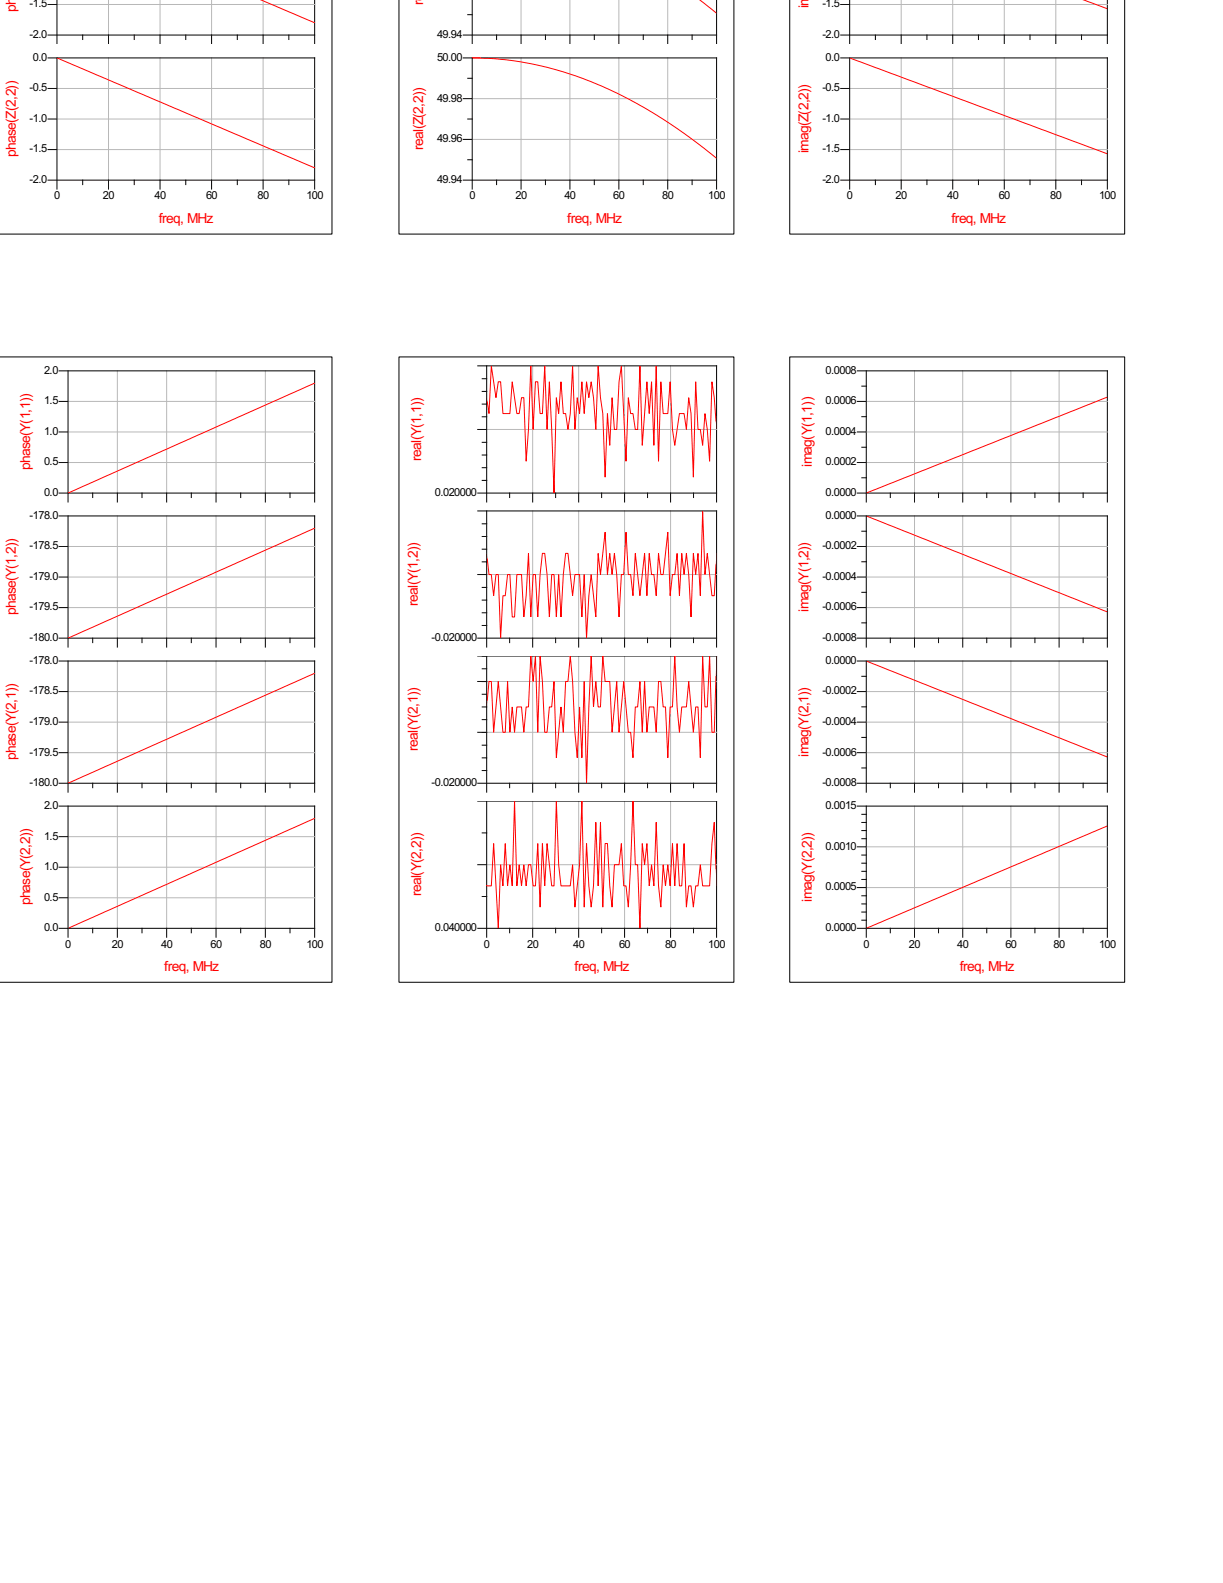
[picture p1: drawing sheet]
<svg xmlns="http://www.w3.org/2000/svg" width="216mm" height="279mm" viewBox="0 0 216 279" stroke-linecap="round" stroke-linejoin="round" font-family="sans-serif">
<g fill="none" stroke="#000" stroke-width=".18">
<path d="M10.1 0v7.8M55.5 0v7.8M58.6 0v41.3h-58.6M8.5 6.2h47M8.5 .8h1.6M14.6 6.2v.8M19.2 6.2v1.6M23.7 6.2v.8M28.3 6.2v1.6M32.8 6.2v.8M37.4 6.2v1.6M41.9 6.2v.8"/>
<path d="M46.4 6.2v1.6M51 6.2v.8"/>
</g>
<path d="M19.2 0v6.2M28.3 0v6.2M37.4 0v6.2M46.4 0v6.2M10.1 .8h45.4" fill="none" stroke="#b8b8b8" stroke-width=".18"/>
<path d="M46 -.1l9.4 4.1" fill="none" stroke="#f00" stroke-width=".18"/>
<path d="M55.4 3.9l.1 .2z" fill="#f00"/>
<path d="M10.1 15.6h45.4M19.2 10.2v21.6M28.3 10.2v21.6M37.4 10.2v21.6M46.4 10.2v21.6M10.1 26.4h45.4M10.1 21h45.4" fill="none" stroke="#b8b8b8" stroke-width=".18"/>
<g fill="none" stroke="#000" stroke-width=".18">
<path d="M8.5 10.2h47v23.2M8.5 15.6h1.6M10.1 10.2v23.2M8.5 31.8h47M8.5 26.4h1.6M8.5 21h1.6M14.6 31.8v.8M19.2 31.8v1.6M23.7 31.8v.8M28.3 31.8v1.6M32.8 31.8v.8M37.4 31.8v1.6"/>
<path d="M41.9 31.8v.8M46.4 31.8v1.6M51 31.8v.8"/>
</g>
<path d="M10.1 10.2l.1 .1z" fill="#f00"/>
<path d="M10.2 10.3l45.2 19.3" fill="none" stroke="#f00" stroke-width=".18"/>
<path d="M55.4 29.6l.1 .1z" fill="#f00"/>
<g fill="none" stroke="#000" stroke-width=".18">
<path d="M70.4 0v41.3h59.2v-41.3M83.4 0v7.8M126.5 0v7.8M81.8 6.2h44.7M82.6 2.6h.8M87.7 6.2v.8M92 6.2v1.6M96.3 6.2v.8M100.6 6.2v1.6M104.9 6.2v.8M109.3 6.2v1.6M113.6 6.2v.8"/>
<path d="M117.9 6.2v1.6M122.2 6.2v.8"/>
</g>
<path d="M92 0v6.2M100.6 0v6.2M109.3 0v6.2M117.9 0v6.2" fill="none" stroke="#b8b8b8" stroke-width=".18"/>
<path d="M123.5 -.1l2.9 2.3" fill="none" stroke="#f00" stroke-width=".18"/>
<path d="M126.4 2.3l.1 .1z" fill="#f00"/>
<path d="M83.4 17.4h43.1M92 10.2v21.6M100.6 10.2v21.6M109.3 10.2v21.6M117.9 10.2v21.6M83.4 24.6h43.1" fill="none" stroke="#b8b8b8" stroke-width=".18"/>
<g fill="none" stroke="#000" stroke-width=".18">
<path d="M81.8 10.2h44.7v23.2M81.8 17.4h1.6M82.6 13.8h.8M83.4 10.2v23.2M81.8 31.8h44.7M81.8 24.6h1.6M82.6 28.2h.8M82.6 21h.8M87.7 31.8v.8M92 31.8v1.6M96.3 31.8v.8M100.6 31.8v1.6"/>
<path d="M104.9 31.8v.8M109.3 31.8v1.6M113.6 31.8v.8M117.9 31.8v1.6M122.2 31.8v.8"/>
</g>
<path d="M83.4 10.2l.1 .1z" fill="#f00"/>
<path d="M83.5 10.2l5.5 .3 4.8 .8 5.7 1.4 4.8 1.7 6.5 3 5.2 3 4.8 3.2 5.6 4.3" fill="none" stroke="#f00" stroke-width=".18"/>
<path d="M126.4 27.8l.1 .2z" fill="#f00"/>
<g fill="none" stroke="#000" stroke-width=".18">
<path d="M139.4 0v41.3h59.1v-41.3M150 0v7.8M195.5 0v7.8M148.4 6.2h47.1M148.4 .8h1.6M154.5 6.2v.8M159.1 6.2v1.6M163.6 6.2v.8M168.2 6.2v1.6M172.7 6.2v.8M177.3 6.2v1.6M181.8 6.2v.8"/>
<path d="M186.4 6.2v1.6M190.9 6.2v.8"/>
</g>
<path d="M159.1 0v6.2M168.2 0v6.2M177.3 0v6.2M186.4 0v6.2M150 .8h45.5" fill="none" stroke="#b8b8b8" stroke-width=".18"/>
<path d="M191.2 -.1l4.2 1.6" fill="none" stroke="#f00" stroke-width=".18"/>
<path d="M195.4 1.5l.1 .1z" fill="#f00"/>
<path d="M150 15.6h45.5M159.1 10.2v21.6M168.2 10.2v21.6M177.3 10.2v21.6M186.4 10.2v21.6M150 26.4h45.5M150 21h45.5" fill="none" stroke="#b8b8b8" stroke-width=".18"/>
<g fill="none" stroke="#000" stroke-width=".18">
<path d="M148.4 10.2h47.1v23.2M148.4 15.6h1.6M150 10.2v23.2M148.4 31.8h47.1M148.4 26.4h1.6M148.4 21h1.6M154.5 31.8v.8M159.1 31.8v1.6M163.6 31.8v.8M168.2 31.8v1.6M172.7 31.8v.8M177.3 31.8v1.6"/>
<path d="M181.8 31.8v.8M186.4 31.8v1.6M190.9 31.8v.8"/>
</g>
<path d="M150 10.2l.1 .1z" fill="#f00"/>
<path d="M150.1 10.3l45.3 16.8" fill="none" stroke="#f00" stroke-width=".18"/>
<path d="M195.4 27.1l.1 .1z" fill="#f00"/>
<g fill="none" stroke="#000" stroke-width=".18">
<path d="M0 63h58.6v110.4h-58.6M10.4 65.5h45.1v23.1M10.4 76.2h1.6M10.4 70.9h1.6M12 65.5v23.1M10.4 87h45.1M10.4 81.6h1.6M16.4 87v.8M20.7 87v1.6M25.1 87v.8M29.4 87v1.6M33.8 87v.8"/>
<path d="M38.1 87v1.6M42.5 87v.8M46.8 87v1.6M51.2 87v.8"/>
</g>
<path d="M12 76.2h43.5M12 70.9h43.5M20.7 65.5v21.5M29.4 65.5v21.5M38.1 65.5v21.5M46.8 65.5v21.5M12 81.6h43.5" fill="none" stroke="#b8b8b8" stroke-width=".18"/>
<path d="M12 87h.1z" fill="#f00"/>
<path d="M55.4 67.7l-43.3 19.3" fill="none" stroke="#f00" stroke-width=".18"/>
<path d="M55.4 67.6h.1z" fill="#f00"/>
<path d="M12 96.5h43.5M20.7 91.1v21.5M29.4 91.1v21.5M38.1 91.1v21.5M46.8 91.1v21.5M12 107.2h43.5M12 101.8h43.5" fill="none" stroke="#b8b8b8" stroke-width=".18"/>
<g fill="none" stroke="#000" stroke-width=".18">
<path d="M10.4 91.1h45.1v23.1M10.4 96.5h1.6M12 91.1v23.1M10.4 112.6h45.1M10.4 107.2h1.6M10.4 101.8h1.6M16.4 112.6v.8M20.7 112.6v1.6M25.1 112.6v.8M29.4 112.6v1.6M33.8 112.6v.8M38.1 112.6v1.6"/>
<path d="M42.5 112.6v.8M46.8 112.6v1.6M51.2 112.6v.8"/>
</g>
<path d="M12 112.6h.1z" fill="#f00"/>
<path d="M55.4 93.3l-43.3 19.3" fill="none" stroke="#f00" stroke-width=".18"/>
<path d="M55.4 93.2h.1z" fill="#f00"/>
<path d="M20.7 116.7v21.5M29.4 116.7v21.5M38.1 116.7v21.5M46.8 116.7v21.5M12 132.8h43.5M12 127.5h43.5M12 122.1h43.5" fill="none" stroke="#b8b8b8" stroke-width=".18"/>
<g fill="none" stroke="#000" stroke-width=".18">
<path d="M10.4 116.7h45.1v23.1M12 116.7v23.1M10.4 138.2h45.1M10.4 132.8h1.6M10.4 127.5h1.6M10.4 122.1h1.6M16.4 138.2v.8M20.7 138.2v1.6M25.1 138.2v.8M29.4 138.2v1.6M33.8 138.2v.8M38.1 138.2v1.6"/>
<path d="M42.5 138.2v.8M46.8 138.2v1.6M51.2 138.2v.8"/>
</g>
<path d="M12 138.2h.1z" fill="#f00"/>
<path d="M55.4 118.9l-43.3 19.3" fill="none" stroke="#f00" stroke-width=".18"/>
<path d="M55.4 118.8h.1z" fill="#f00"/>
<path d="M12 158.5h43.5M12 153.1h43.5M12 147.7h43.5M20.7 142.3v21.5M29.4 142.3v21.5M38.1 142.3v21.5M46.8 142.3v21.5" fill="none" stroke="#b8b8b8" stroke-width=".18"/>
<g fill="none" stroke="#000" stroke-width=".18">
<path d="M10.4 142.3h45.1v23.1M10.4 158.5h1.6M10.4 153.1h1.6M10.4 147.7h1.6M12 142.3v23.1M10.4 163.8h45.1M16.4 163.8v.8M20.7 163.8v1.6M25.1 163.8v.8M29.4 163.8v1.6M33.8 163.8v.8M38.1 163.8v1.6"/>
<path d="M42.5 163.8v.8M46.8 163.8v1.6M51.2 163.8v.8"/>
</g>
<path d="M12 163.8h.1z" fill="#f00"/>
<path d="M55.4 144.5l-43.3 19.3" fill="none" stroke="#f00" stroke-width=".18"/>
<path d="M55.4 144.5l.1-.1z" fill="#f00"/>
<g fill="none" stroke="#000" stroke-width=".18">
<path d="M70.4 63h59.2v110.4h-59.2zM84.3 64.6h42.2v24M84.3 75.8h1.6M85.1 78.1h.8M85.1 73.6h.8M85.1 71.3h.8M85.1 69.1h.8M85.1 66.8h.8M85.9 64.6v24M84.3 87h42.2M85.1 84.8h.8M85.1 82.5h.8"/>
<path d="M85.1 80.3h.8M90 87v.8M94 87v1.6M98.1 87v.8M102.2 87v1.6M106.2 87v.8M110.3 87v1.6M114.3 87v.8M118.4 87v1.6M122.4 87v.8"/>
</g>
<path d="M85.9 75.8h40.6M94 64.6v22.4M102.2 64.6v22.4M110.3 64.6v22.4M118.4 64.6v22.4" fill="none" stroke="#b8b8b8" stroke-width=".18"/>
<path d="M85.9 70.1l.1 .8z" fill="#f00"/>
<path d="M86 70.9l.3 2.1 .4-8.4 .9 5.6 .4-2.8h.4l.4 5.6h1.2l.4-5.6 .8 5.6h.5l.4-2.8h.4l.4 11.2 .4-5.6 .4-11.2 .4 11.2 .4-8.4h.4l.4 5.6h.5l.4-8.4 .4 11.2 .4-8.4 .8 19.6 .4-16.8 .4 2.8 .4-5.6 .4 5.6h.5l.4 2.8 .4-2.8 .4-8.4 .4 11.2 .4-5.6 .4 2.8 .4-5.6 .4 5.6 .4-5.6 .5 2.8 .4-2.8 .4 2.8 .4 5.6 .4-11.2 .4 5.6 .4 2.8 .4 11.2 .4-11.2 .4 5.6 .5-8.4 .4 5.6h.4l.4-8.4 .4-2.8 .8 16.8 .4-11.2 .4 2.8h.4l.5 2.8h.4l.4-11.2 .4 14 .8-11.2 .4 5.6 .4-5.6 .4 11.2 .4-14 .5 16.8 .4-14 .4 5.6h.8l.4-5.6 .4 8.4 .4 2.8 .8-5.6h.9l.4 2.8 .4-5.6 .4 2.8 .4 11.2 .4-16.8 .4 8.4h.4l.4 2.8 .5-5.6 .4 2.8 .4 5.6 .4-14 .4 2.8 .3 4.1" fill="none" stroke="#f00" stroke-width=".18"/>
<path d="M126.4 74.3l.1 1.5z" fill="#f00"/>
<path d="M94 90.2v22.4M102.2 90.2v22.4M110.3 90.2v22.4M118.4 90.2v22.4M85.9 101.4h40.6" fill="none" stroke="#b8b8b8" stroke-width=".18"/>
<g fill="none" stroke="#000" stroke-width=".18">
<path d="M84.3 90.2h42.2v24M85.1 99.2h.8M85.1 96.9h.8M85.1 94.7h.8M85.1 92.5h.8M85.9 90.2v24M84.3 112.6h42.2M84.3 101.4h1.6M85.1 110.4h.8M85.1 108.2h.8M85.1 105.9h.8M85.1 103.7h.8"/>
<path d="M90 112.6v.8M94 112.6v1.6M98.1 112.6v.8M102.2 112.6v1.6M106.2 112.6v.8M110.3 112.6v1.6M114.3 112.6v.8M118.4 112.6v1.6M122.4 112.6v.8"/>
</g>
<path d="M85.9 97.6l.1 1.1z" fill="#f00"/>
<path d="M86 98.7l.3 2.7h.4l.4 3.7 .5-3.7h.4l.4 11.2 .4-7.5h.4l.4-3.7h.4l.4 7.5h.4l.4-7.5h.9l.4 7.5 .4-3.8 .4-7.4 .4 11.2 .4-7.5h.4l.4 7.5 .4-7.5 .5-3.7h.4l.4 3.7 .4 7.5 .4-7.5h.4l.4 7.5 .4-7.5 .4 7.5 .4-7.5 .5-3.7h.4l.8 7.4 .4-3.7h.8l.4 7.5 .4-7.5 .4 11.2 .5-7.5 .4-3.7 .8 7.5 .4-11.2 .4 3.7 .8-7.5 .4 7.5 .4-3.7 .5 3.7 .4-3.7 .4 3.7 .4 7.5 .4-7.5h.4l.4-7.5 .4 7.5h.4l.4 3.7 .5-7.4 .8 7.4 .8-7.4 .4 7.4 .4-7.4 .4 3.7h.4l.4 3.7 .5-7.4 .4 3.7h.4l.8-7.5 .4 11.2 .4-3.7h.4l.4-3.7 .4 7.4 .5-7.4 .4 3.7 .4-3.7 .4 3.7 .4 7.5 .4-11.2 .4 3.7 .4-3.7 .4 7.4 .4-14.9 .5 11.2 .4-3.7 .8 7.4h.4l.3-5.4" fill="none" stroke="#f00" stroke-width=".18"/>
<path d="M126.5 97.6l-.1 2.1z" fill="#f00"/>
<path d="M94 115.8v22.4M102.2 115.8v22.4M110.3 115.8v22.4M118.4 115.8v22.4M85.9 129.3h40.6M85.9 120.3h40.6" fill="none" stroke="#b8b8b8" stroke-width=".18"/>
<g fill="none" stroke="#000" stroke-width=".18">
<path d="M84.3 115.8h42.2v24M85.1 118h.8M85.9 115.8v24M84.3 138.2h42.2M84.3 129.3h1.6M84.3 120.3h1.6M85.1 136h.8M85.1 133.8h.8M85.1 131.5h.8M85.1 127h.8M85.1 124.8h.8M85.1 122.5h.8"/>
<path d="M85.1 120.3h.8M90 138.2v.8M94 138.2v1.6M98.1 138.2v.8M102.2 138.2v1.6M106.2 138.2v.8M110.3 138.2v1.6M114.3 138.2v.8M118.4 138.2v1.6M122.4 138.2v.8"/>
</g>
<path d="M86 123.5l-.1 1.3z" fill="#f00"/>
<path d="M126.4 119.4l-.3 9.9h-.4l-.4-13.5-.4 9h-.4l-.5-9-.4 17.9-.4-8.9h-.4l-.4 4.5-.8-9-.4 4.5h-.8l-.5 4.5-.4-4.5-.4-9-.4 9h-.4l-.4 8.9-.4-8.9h-.4l-.4-4.5h-.4l-.5 9-.4-4.5h-.8l-.4 4.5-.4-9-.4 9-.4-9-.4 4.5h-.4l-.5 8.9-.4-4.4h-.4l-.8-9-.8 9-.4-9-.8 9-.5-9h-.8l-.4-4.5-.4 9h-.4l-.4-4.5-.4 4.5-.4-9-.9 22.4-.4-17.9-.4 13.4-.4-8.9-.4 8.9-.4-4.4-.4-9-.4-4.5-.4 4.5h-.4l-.5 9-.4-4.5-.8 8.9-.4-13.4-.4 4.5h-.4l-.4 4.5h-.4l-.4-9-.5-4.5-.4 13.5-.4-13.5-.4 4.5-.4-4.5-.4 9h-.4l-.4 4.5-.4-4.5h-.9l-.4 4.5-.4-4.5-.4 4.5-.4-9-.4 9h-.4l-.8-9-.9 9-.4-9h-.4l-.3 3.3" fill="none" stroke="#f00" stroke-width=".18"/>
<path d="M126.5 115.7l-.1 3.7z" fill="#f00"/>
<path d="M85.9 152.6h40.6M94 141.4v22.4M102.2 141.4v22.4M110.3 141.4v22.4M118.4 141.4v22.4" fill="none" stroke="#b8b8b8" stroke-width=".18"/>
<g fill="none" stroke="#000" stroke-width=".18">
<path d="M84.3 141.4h42.2v24M84.3 152.6h1.6M85.1 158.2h.8M85.1 147h.8M85.9 141.4v24M84.3 163.8h42.2M90 163.8v.8M94 163.8v1.6M98.1 163.8v.8M102.2 163.8v1.6M106.2 163.8v.8M110.3 163.8v1.6"/>
<path d="M114.3 163.8v.8M118.4 163.8v1.6M122.4 163.8v.8"/>
</g>
<path d="M85.9 156.3l.1 .1z" fill="#f00"/>
<path d="M126.4 153.3l-.3-8.2-.4 3.8-.4 7.5h-1.3l-.4-3.8-.4 3.8h-.4l-.4 3.7-.4-3.7h-.4l-.4 3.7-.4-11.2-.4 7.5h-.5l-.4-7.5-.4 7.5-.4-7.5-.4 7.5-.4-3.8-.4 3.8-.4-3.8-.4 7.5-.4-3.7-.5-11.3-.4 11.3-.4-3.8-.4 3.8-.4-7.5-.4 3.7-.4-3.7-.4 14.9-.4-11.2h-.4l-.5-11.2-.8 18.7-.4-3.7h-.4l-.4-7.5-.4 3.7h-.8l-.4 7.5-.5-3.7-.4-7.5h-.4l-.4 11.2-.4-15-.4 11.3-.4-11.3-.4 11.3-.4 3.7-.4-3.7-.5-7.5-.4 11.2-.4-18.7-.4 11.2-.8 7.5-.4-7.5-.4 3.8h-1.7l-.4-3.8-.4-11.2-.4 15h-.4l-.8-7.5-.4 7.5-.4-7.5-.5 11.2-.4-11.2-.4 7.5h-.4l-.4-3.8h-.4l-.4 3.8-.4-3.8-.4 3.8-.4-3.8-.5 3.8-.4-15-.4 15-.4-3.8-.4 3.8-.4-7.5-.4 7.5-.4-3.8-.4 11.2-.9-14.9-.4 7.5h-.7" fill="none" stroke="#f00" stroke-width=".18"/>
<path d="M126.4 153.3l.1 3.1z" fill="#f00"/>
<g fill="none" stroke="#000" stroke-width=".18">
<path d="M139.4 63h59.1v110.4h-59.1zM151.4 65.5h44.1v23.1M151.4 76.2h1.5M151.4 70.9h1.5M152.1 78.9h.8M152.1 73.5h.8M152.1 68.2h.8M152.9 65.5v23.1M151.4 87h44.1M151.4 81.6h1.5M152.1 84.3h.8M157.2 87v.8"/>
<path d="M161.4 87v1.6M165.7 87v.8M170 87v1.6M174.2 87v.8M178.5 87v1.6M182.7 87v.8M187 87v1.6M191.2 87v.8"/>
</g>
<path d="M152.9 76.2h42.6M152.9 70.9h42.6M161.4 65.5v21.5M170 65.5v21.5M178.5 65.5v21.5M187 65.5v21.5M152.9 81.6h42.6" fill="none" stroke="#b8b8b8" stroke-width=".18"/>
<path d="M152.9 87h.1z" fill="#f00"/>
<path d="M195.4 70.1l-42.4 16.9" fill="none" stroke="#f00" stroke-width=".18"/>
<path d="M195.4 70.1l.1-.1z" fill="#f00"/>
<path d="M152.9 96.5h42.6M161.4 91.1v21.5M170 91.1v21.5M178.5 91.1v21.5M187 91.1v21.5M152.9 107.2h42.6M152.9 101.8h42.6" fill="none" stroke="#b8b8b8" stroke-width=".18"/>
<g fill="none" stroke="#000" stroke-width=".18">
<path d="M151.4 91.1h44.1v23.1M151.4 96.5h1.5M152.1 99.2h.8M152.1 93.8h.8M152.9 91.1v23.1M151.4 112.6h44.1M151.4 107.2h1.5M151.4 101.8h1.5M152.1 109.9h.8M152.1 104.5h.8M157.2 112.6v.8M161.4 112.6v1.6"/>
<path d="M165.7 112.6v.8M170 112.6v1.6M174.2 112.6v.8M178.5 112.6v1.6M182.7 112.6v.8M187 112.6v1.6M191.2 112.6v.8"/>
</g>
<path d="M152.9 91l.1 .1z" fill="#f00"/>
<path d="M153 91.1l42.4 16.9" fill="none" stroke="#f00" stroke-width=".18"/>
<path d="M195.4 107.9l.1 .1z" fill="#f00"/>
<path d="M161.4 116.7v21.5M170 116.7v21.5M178.5 116.7v21.5M187 116.7v21.5M152.9 132.8h42.6M152.9 127.5h42.6M152.9 122.1h42.6" fill="none" stroke="#b8b8b8" stroke-width=".18"/>
<g fill="none" stroke="#000" stroke-width=".18">
<path d="M151.4 116.7h44.1v23.1M152.1 119.4h.8M152.9 116.7v23.1M151.4 138.2h44.1M151.4 132.8h1.5M151.4 127.5h1.5M151.4 122.1h1.5M152.1 135.5h.8M152.1 130.2h.8M152.1 124.8h.8M157.2 138.2v.8M161.4 138.2v1.6"/>
<path d="M165.7 138.2v.8M170 138.2v1.6M174.2 138.2v.8M178.5 138.2v1.6M182.7 138.2v.8M187 138.2v1.6M191.2 138.2v.8"/>
</g>
<path d="M152.9 116.6l.1 .1z" fill="#f00"/>
<path d="M153 116.7l42.4 16.9" fill="none" stroke="#f00" stroke-width=".18"/>
<path d="M195.4 133.5l.1 .1z" fill="#f00"/>
<path d="M152.9 156.7h42.6M152.9 149.5h42.6M161.4 142.3v21.5M170 142.3v21.5M178.5 142.3v21.5M187 142.3v21.5" fill="none" stroke="#b8b8b8" stroke-width=".18"/>
<g fill="none" stroke="#000" stroke-width=".18">
<path d="M151.4 142.3h44.1v23.1M151.4 156.7h1.5M151.4 149.5h1.5M152.1 159.5h.8M152.1 158.1h.8M152.1 155.2h.8M152.1 153.8h.8M152.1 152.4h.8M152.1 150.9h.8M152.1 148h.8M152.1 146.6h.8M152.1 145.2h.8"/>
<path d="M152.1 143.7h.8M152.9 142.3v23.1M151.4 163.8h44.1M152.1 162.4h.8M152.1 161h.8M157.2 163.8v.8M161.4 163.8v1.6M165.7 163.8v.8M170 163.8v1.6M174.2 163.8v.8M178.5 163.8v1.6M182.7 163.8v.8"/>
<path d="M187 163.8v1.6M191.2 163.8v.8"/>
</g>
<path d="M152.9 163.8h.1z" fill="#f00"/>
<path d="M195.4 145.8l-42.4 18" fill="none" stroke="#f00" stroke-width=".18"/>
<path d="M195.4 145.8l.1-.1z" fill="#f00"/>
<g font-size="2.2" fill="#f00">
<text x="2.8" y="2.1" transform="rotate(-90 2.8 2.1)">ph</text>
<text x="74.7" y=".9" transform="rotate(-90 74.7 .9)">re</text>
<text x="142.7" y="1.5" transform="rotate(-90 142.7 1.5)">ima</text>
<text x="2.8" y="27.7" transform="rotate(-90 2.8 27.7)">phase(Z(2,2))</text>
<text x="74.7" y="26.5" transform="rotate(-90 74.7 26.5)">real(Z(2,2))</text>
<text x="142.7" y="27.1" transform="rotate(-90 142.7 27.1)">imag(Z(2,2))</text>
<text x="28" y="39.3">freq, MHz</text>
<text x="100.2" y="39.3">freq, MHz</text>
<text x="168" y="39.3">freq, MHz</text>
<text x="5.3" y="83" transform="rotate(-90 5.3 83)">phase(Y(1,1))</text>
<text x="74.3" y="81.4" transform="rotate(-90 74.3 81.4)">real(Y(1,1))</text>
<text x="143.3" y="82.4" transform="rotate(-90 143.3 82.4)">imag(Y(1,1))</text>
<text x="73.7" y="107" transform="rotate(-90 73.7 107)">real(Y(1,2))</text>
<text x="142.7" y="108" transform="rotate(-90 142.7 108)">imag(Y(1,2))</text>
<text x="2.8" y="108.6" transform="rotate(-90 2.8 108.6)">phase(Y(1,2))</text>
<text x="2.8" y="134.2" transform="rotate(-90 2.8 134.2)">phase(Y(2,1))</text>
<text x="73.7" y="132.6" transform="rotate(-90 73.7 132.6)">real(Y(2,1))</text>
<text x="142.7" y="133.6" transform="rotate(-90 142.7 133.6)">imag(Y(2,1))</text>
<text x="5.3" y="159.8" transform="rotate(-90 5.3 159.8)">phase(Y(2,2))</text>
<text x="74.3" y="158.2" transform="rotate(-90 74.3 158.2)">real(Y(2,2))</text>
<text x="143.3" y="159.2" transform="rotate(-90 143.3 159.2)">imag(Y(2,2))</text>
<text x="29" y="171.3">freq, MHz</text>
<text x="101.4" y="171.3">freq, MHz</text>
<text x="169.4" y="171.3">freq, MHz</text>
</g>
<g font-size="1.8">
<text x="5.2" y="1.3">-1.5</text>
<text x="145.2" y="1.3">-1.5</text>
<text x="5.2" y="6.7">-2.0</text>
<text x="5.8" y="10.7">0.0</text>
<text x="77.2" y="6.7">49.94</text>
<text x="77.2" y="10.7">50.00</text>
<text x="145.2" y="6.7">-2.0</text>
<text x="145.8" y="10.7">0.0</text>
<text x="5.2" y="16.1">-0.5</text>
<text x="77.2" y="17.9">49.98</text>
<text x="145.2" y="16.1">-0.5</text>
<text x="5.2" y="21.5">-1.0</text>
<text x="145.2" y="21.5">-1.0</text>
<text x="5.2" y="26.9">-1.5</text>
<text x="77.2" y="25.1">49.96</text>
<text x="145.2" y="26.9">-1.5</text>
<text x="5.2" y="32.3">-2.0</text>
<text x="9.6" y="35.2">0</text>
<text x="18.2" y="35.2">20</text>
<text x="27.3" y="35.2">40</text>
<text x="36.4" y="35.2">60</text>
<text x="45.5" y="35.2">80</text>
<text x="54.1" y="35.2">100</text>
<text x="77.2" y="32.3">49.94</text>
<text x="82.9" y="35.2">0</text>
<text x="91" y="35.2">20</text>
<text x="99.6" y="35.2">40</text>
<text x="108.3" y="35.2">60</text>
<text x="116.9" y="35.2">80</text>
<text x="125" y="35.2">100</text>
<text x="145.2" y="32.3">-2.0</text>
<text x="149.5" y="35.2">0</text>
<text x="158.1" y="35.2">20</text>
<text x="167.2" y="35.2">40</text>
<text x="176.3" y="35.2">60</text>
<text x="185.4" y="35.2">80</text>
<text x="194" y="35.2">100</text>
<text x="7.8" y="66">2</text>
<text x="8.8" y="66">.0</text>
<text x="145.8" y="66">0.0008</text>
<text x="7.8" y="71.4">1.5</text>
<text x="145.8" y="71.4">0.0006</text>
<text x="7.8" y="76.8">1.0</text>
<text x="145.8" y="76.8">0.0004</text>
<text x="7.8" y="82.1">0.5</text>
<text x="145.8" y="82.1">0.0002</text>
<text x="7.8" y="87.5">0.0</text>
<text x="76.8" y="87.5">0.020000</text>
<text x="145.8" y="87.5">0.0000</text>
<text x="5.2" y="91.6">-178.0</text>
<text x="145.8" y="91.6">0.0000</text>
<text x="5.2" y="97">-178.5</text>
<text x="145.2" y="97">-0.0002</text>
<text x="5.2" y="107.8">-179.5</text>
<text x="5.2" y="102.4">-179.0</text>
<text x="145.2" y="107.8">-0.0006</text>
<text x="145.2" y="102.4">-0.0004</text>
<text x="5.2" y="113.1">-180.0</text>
<text x="76.2" y="113.1">-0.020000</text>
<text x="145.2" y="113.1">-0.0008</text>
<text x="5.2" y="117.2">-178.0</text>
<text x="145.8" y="117.2">0.0000</text>
<text x="5.2" y="122.6">-178.5</text>
<text x="145.2" y="122.6">-0.0002</text>
<text x="5.2" y="128">-179.0</text>
<text x="145.2" y="128">-0.0004</text>
<text x="5.2" y="133.4">-179.5</text>
<text x="145.2" y="133.4">-0.0006</text>
<text x="5.2" y="138.8">-180.0</text>
<text x="7.8" y="142.8">2.0</text>
<text x="76.2" y="138.8">-0.020000</text>
<text x="145.2" y="138.8">-0.0008</text>
<text x="145.8" y="142.8">0.0015</text>
<text x="7.8" y="148.2">1.5</text>
<text x="145.8" y="150">0.0010</text>
<text x="7.8" y="153.6">1.0</text>
<text x="7.8" y="159">0.5</text>
<text x="145.8" y="157.2">0.0005</text>
<text x="7.8" y="164.4">0.0</text>
<text x="11.5" y="167.2">0</text>
<text x="19.7" y="167.2">20</text>
<text x="28.4" y="167.2">40</text>
<text x="37.2" y="167.2">60</text>
<text x="45.9" y="167.2">80</text>
<text x="54.1" y="167.2">100</text>
<text x="76.8" y="164.4">0.040000</text>
<text x="85.4" y="167.2">0</text>
<text x="93.1" y="167.2">20</text>
<text x="101.2" y="167.2">40</text>
<text x="109.3" y="167.2">60</text>
<text x="117.4" y="167.2">80</text>
<text x="125" y="167.2">100</text>
<text x="145.8" y="164.4">0.0000</text>
<text x="152.4" y="167.2">0</text>
<text x="160.5" y="167.2">20</text>
<text x="169" y="167.2">40</text>
<text x="177.5" y="167.2">60</text>
<text x="186" y="167.2">80</text>
<text x="194" y="167.2">100</text>
</g>
</svg>
